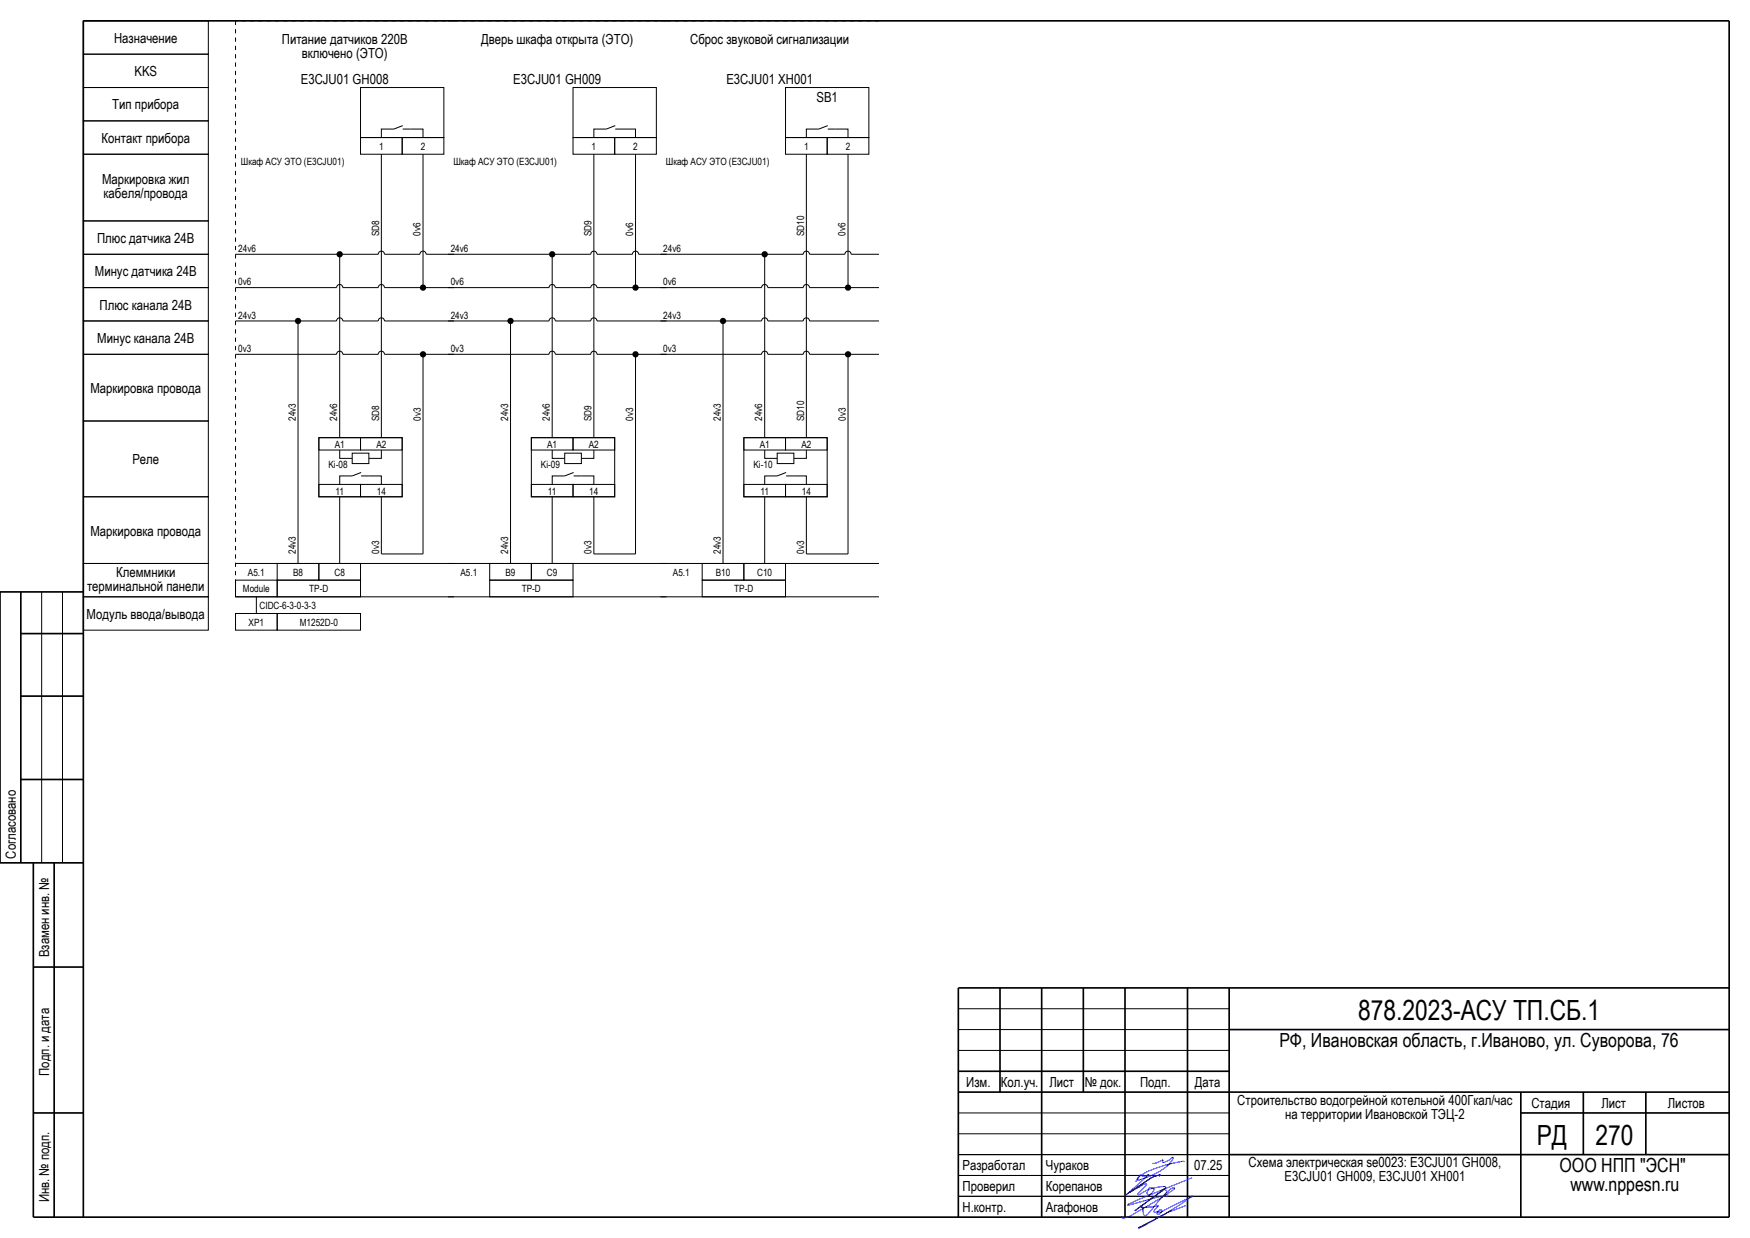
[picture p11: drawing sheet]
<svg xmlns="http://www.w3.org/2000/svg" width="420mm" height="297mm" viewBox="0 0 420 297" stroke-linecap="round" stroke-linejoin="round" font-family="sans-serif">
<g fill="#000" stroke="#000" stroke-width=".24">
<path d="M91.5 37v16zM101.5 37v16zM142.5 37v16zM152.5 37v16zM193.5 37v16zM203.5 37v16zM91.5 53v52zM101.5 53v15.6zM142.5 53v52zM152.5 53v15.6zM193.5 53v52zM203.5 53v15.6z"/>
<path d="M56.5 69h24.3zM56.5 77h24.3zM56.5 61h34.3zM71.5 77.4v57.8zM81.5 61.4v43.6zM82.3 69h8.5zM82.3 77h8.5zM92.3 61h8.5zM92.3 77h16.7zM92.3 69h16.7zM102.3 61h6.7zM107.5 69h24.3z"/>
<path d="M107.5 77h24.3zM107.5 61h34.3zM122.5 77.4v57.8zM132.5 61.4v43.6zM133.3 69h8.5zM133.3 77h8.5zM143.3 61h8.5zM143.3 77h16.7zM143.3 69h16.7zM153.3 61h6.7zM158.5 69h24.3zM158.5 77h24.3z"/>
<path d="M158.5 61h34.3zM173.5 77.4v57.8zM183.5 61.4v43.6zM184.3 69h8.5zM184.3 77h8.5zM194.3 61h8.5zM194.3 77h16.7zM194.3 69h16.7zM204.3 61h6.7zM56.5 85h24.3zM82.3 85h8.5zM92.3 85h16.7z"/>
<path d="M101.5 85.4v47.5zM107.5 85h24.3zM133.3 85h8.5zM143.3 85h16.7zM152.5 85.4v47.5zM158.5 85h24.3zM184.3 85h8.5zM194.3 85h16.7zM203.5 85.4v47.5zM81.5 119.2v16zM91.5 119.2v13.7zM132.5 119.2v16z"/>
<path d="M142.5 119.2v13.7zM183.5 119.2v16zM193.5 119.2v13.7zM56.5 135.2h52.5zM91.5 132.9h10zM107.5 135.2h52.5zM142.5 132.9h10zM158.5 135.2h52.5zM193.5 132.9h10zM56.5 143.2h52.5zM61.5 143.2v4zM107.5 143.2h52.5z"/>
<path d="M158.5 143.2h52.5zM10 142v65zM15 142v65zM230 252h65zM230 247h65zM230 242h65zM230 277h65zM230 272h65zM230 267h65zM230 287h65zM230 282h65z"/>
</g>
<g fill="#000" stroke="#000" stroke-width=".4">
<path d="M20 5h395zM5 152h15zM5 167h15zM5 187h15zM5 142v65zM8 207v85zM13 207v85zM8 232h12zM230 237h185zM230 257h65zM295 247h120zM8 267h12z"/>
<path d="M230 262h185zM240 237v25zM260 237v25zM295 277h120zM365 267h50zM380 262v15zM395 262v15zM8 292h407zM20 5v287zM230 237v55zM250 237v55zM270 237v55z"/>
<path d="M285 237v55zM295 237v55zM365 262v30zM415 5v287z"/>
</g>
<path d="M20 142h-20v65h20" fill="none" stroke="#000" stroke-width=".4"/>
<path d="M284.2 278.7l-.1-.1a26.7 26.7 0 0 0-10.8 3.7l-.4 .8a14 14 0 0 0 8.5-4.9l.1-.6-2.1 1.3a.32 .32 0 0 1-.4-.2 .32 .32 0 0 1 .1-.4l-1.5 .7-1 .1M284.6 289.2a74 74 0 0 0-11.4 5.4l1.9-.9 4.7-2.6 6.4-4.1-.1 .1-7.4 3.7h-.4a.34 .34 0 0 1-.1-.4 .34 .34 0 0 1 .5-.1 .34 .34 0 0 1 .1 .4 .74 .74 0 0 1-1.1 .5l.4-.6h-.2a.72 .72 0 0 1-1 .1l1-1.5a9.8 9.8 0 0 1-4.2 .3v-.2a.9 .9 0 0 1 .6 1.2l.1 .4a.57 .57 0 0 0 .2 .7 .57 .57 0 0 0 .8-.2l1.1-1.3a20.9 20.9 0 0 1 4.9-5.1h.4l.1 .1-3.4 2.4-5.3 3.1a6.1 6.1 0 0 1-3.9 1.6v-.4M286.1 282.5l-13.4 5.5-2.1 1.1 9.4-2.5a.25 .25 0 0 1 .3 .2 .25 .25 0 0 1-.3 .3l-.3-.5 .3-.5a.48 .48 0 0 0-.1-.6 .48 .48 0 0 0-.6-.1l-7 5.1 7.5-5.6-.2-.2-.3-.1-3.4 .6-.1-.1a.65 .65 0 0 1 1 0 .65 .65 0 0 1-.2 1l-.8 .6a.48 .48 0 0 1-.5-.3 .48 .48 0 0 1 .1-.6l.2-.5-2.2 1.3-.3-.1 2.1-2.3a.56 .56 0 0 0-.9 .1l-3.2 1.8 5.3-3.6 2-.6-2 .6-6.4 4.4 5.7-5.1a1.72 1.72 0 0 1-2 .1l-1.1 1.6" fill="none" stroke="#00f" stroke-width=".24"/>
<path d="M56.5 5v138.2zM56.5 5h52.5zM107.5 5h52.5zM158.5 5h52.5z" fill="#000" stroke="#000" stroke-width=".24" stroke-dasharray="1 1" stroke-linecap="butt"/>
<g fill="none" stroke="#000" stroke-width=".24">
<path d="M20 13h30v8h-30zM20 5h30v8h-30zM20 37h30v16h-30zM20 29h30v8h-30zM20 21h30v8h-30zM86.5 33h10v4h-10zM86.5 21h20v12h-20zM96.5 33h10v4h-10zM96.7 30.1l-2.2 .9h-3v2M96.7 31h4.8v2M137.5 33h10v4h-10zM137.5 21h20v12h-20z"/>
<path d="M147.5 33h10v4h-10zM147.7 30.1l-2.2 .9h-3v2M147.7 31h4.8v2M188.5 33h10v4h-10zM188.5 21h20v12h-20zM198.5 33h10v4h-10zM198.7 30.1l-2.2 .9h-3v2M198.7 31h4.8v2M20 53h30v8h-30zM20 61h30v8h-30zM20 69h30v8h-30zM20 77h30v8h-30z"/>
<path d="M80.8 69a.75 .75 0 0 1 .7-.7 .75 .75 0 0 1 .8 .7M80.8 77a.75 .75 0 0 1 .7-.7 .75 .75 0 0 1 .8 .7M90.8 61a.75 .75 0 0 1 .7-.7 .75 .75 0 0 1 .8 .7M90.8 77a.75 .75 0 0 1 .7-.7 .75 .75 0 0 1 .8 .7M90.8 69a.75 .75 0 0 1 .7-.7 .75 .75 0 0 1 .8 .7M100.8 61a.75 .75 0 0 1 .7-.7 .75 .75 0 0 1 .8 .7M131.8 69a.75 .75 0 0 1 .7-.7 .75 .75 0 0 1 .8 .7M131.8 77a.75 .75 0 0 1 .7-.7 .75 .75 0 0 1 .8 .7M141.8 61a.75 .75 0 0 1 .7-.7 .75 .75 0 0 1 .8 .7M141.8 77a.75 .75 0 0 1 .7-.7 .75 .75 0 0 1 .8 .7M141.8 69a.75 .75 0 0 1 .7-.7 .75 .75 0 0 1 .8 .7M151.8 61a.75 .75 0 0 1 .7-.7 .75 .75 0 0 1 .8 .7"/>
<path d="M182.8 69a.75 .75 0 0 1 .7-.7 .75 .75 0 0 1 .8 .7M182.8 77a.75 .75 0 0 1 .7-.7 .75 .75 0 0 1 .8 .7M192.8 61a.75 .75 0 0 1 .7-.7 .75 .75 0 0 1 .8 .7M192.8 77a.75 .75 0 0 1 .7-.7 .75 .75 0 0 1 .8 .7M192.8 69a.75 .75 0 0 1 .7-.7 .75 .75 0 0 1 .8 .7M202.8 61a.75 .75 0 0 1 .7-.7 .75 .75 0 0 1 .8 .7M20 85h30v16h-30zM80.8 85a.75 .75 0 0 1 .7-.7 .75 .75 0 0 1 .8 .7M90.8 85a.75 .75 0 0 1 .7-.7 .75 .75 0 0 1 .8 .7M131.8 85a.75 .75 0 0 1 .7-.7 .75 .75 0 0 1 .8 .7M141.8 85a.75 .75 0 0 1 .7-.7 .75 .75 0 0 1 .8 .7M182.8 85a.75 .75 0 0 1 .7-.7 .75 .75 0 0 1 .8 .7"/>
<path d="M192.8 85a.75 .75 0 0 1 .7-.7 .75 .75 0 0 1 .8 .7M20 119.2h30v16h-30zM20 101h30v18.2h-30zM76.5 105h20v14.2h-20zM76.5 105h10v3h-10zM76.5 116.2h10v3h-10zM81.5 108v2h3M84.5 108.7h4v2.5h-4zM86.5 105h10v3h-10zM86.5 116.2h10v3h-10zM86.7 113.4l-2.2 .8h-3v2M86.7 114.2h4.8v2"/>
<path d="M91.5 108v2h-3M127.5 105h20v14.2h-20zM127.5 105h10v3h-10zM127.5 116.2h10v3h-10zM132.5 108v2h3M135.5 108.7h4v2.5h-4zM137.5 105h10v3h-10zM137.5 116.2h10v3h-10zM137.7 113.4l-2.2 .8h-3v2M137.7 114.2h4.8v2M142.5 108v2h-3M178.5 105h20v14.2h-20z"/>
<path d="M178.5 105h10v3h-10zM178.5 116.2h10v3h-10zM183.5 108v2h3M186.5 108.7h4v2.5h-4zM188.5 105h10v3h-10zM188.5 116.2h10v3h-10zM188.7 113.4l-2.2 .8h-3v2M188.7 114.2h4.8v2M193.5 108v2h-3M20 135.2h30v8h-30zM56.5 139.2h10v4h-10zM66.5 135.2h10v4h-10z"/>
<path d="M66.5 139.2h20v4h-20zM76.5 135.2h10v4h-10zM117.5 135.2h10v4h-10zM117.5 139.2h20v4h-20zM127.5 135.2h10v4h-10zM168.5 135.2h10v4h-10zM168.5 139.2h20v4h-20zM178.5 135.2h10v4h-10zM20 143.2h30v8h-30zM56.5 147.2h10v4h-10zM66.5 147.2h20v4h-20z"/>
</g>
<g fill="none" stroke="#000" stroke-width=".7" stroke-linecap="butt">
<circle cx="71.5" cy="77" r=".4"/>
<circle cx="81.5" cy="61" r=".4"/>
<circle cx="101.5" cy="69" r=".4"/>
<circle cx="122.5" cy="77" r=".4"/>
<circle cx="132.5" cy="61" r=".4"/>
<circle cx="152.5" cy="69" r=".4"/>
<circle cx="173.5" cy="77" r=".4"/>
<circle cx="183.5" cy="61" r=".4"/>
<circle cx="203.5" cy="69" r=".4"/>
<circle cx="101.5" cy="85" r=".4"/>
<circle cx="152.5" cy="85" r=".4"/>
<circle cx="203.5" cy="85" r=".4"/>
</g>
<g font-size="6.7">
<text x="325.9" y="244.6">878.2023-АСУ ТП.СБ.1</text>
<text x="368.8" y="274.7">РД</text>
<text x="382.9" y="274.6">270</text>
</g>
<g font-size="4.7">
<text x="307" y="251.1">РФ, Ивановская область, г.Иваново, ул. Суворова, 76</text>
<text x="374.3" y="281.1">ООО НПП &quot;ЭСН&quot;</text>
<text x="376.9" y="285.8">www.nppesn.ru</text>
</g>
<g font-size="3.3">
<text x="27.4" y="10.3">Назначение</text>
<text x="67.6" y="10.5">Питание датчиков 220В</text>
<text x="115.4" y="10.5">Дверь шкафа открыта (ЭТО)</text>
<text x="165.6" y="10.5">Сброс звуковой сигнализации</text>
<text x="72.4" y="13.8">включено (ЭТО)</text>
<text x="32.3" y="18.3">KKS</text>
<text x="72.2" y="20.2">E3CJU01 GH008</text>
<text x="123.2" y="20.2">E3CJU01 GH009</text>
<text x="174.3" y="20.2">E3CJU01 XH001</text>
<text x="27" y="26.2">Тип прибора</text>
<text x="195.9" y="24.4">SB1</text>
<text x="24.4" y="34.2">Контакт прибора</text>
<text x="24.5" y="44.2">Маркировка жил</text>
<text x="24.9" y="47.6">кабеля/провода</text>
<text x="23.3" y="58.3">Плюс датчика 24В</text>
<text x="22.8" y="66.3">Минус датчика 24В</text>
<text x="23.9" y="74.3">Плюс канала 24В</text>
<text x="23.4" y="82.3">Минус канала 24В</text>
<text x="21.7" y="94.3">Маркировка провода</text>
<text x="31.8" y="111.3">Реле</text>
<text x="21.7" y="128.5">Маркировка провода</text>
<text x="20.9" y="141.8">терминальной панели</text>
<text x="27.9" y="138.4">Клеммники</text>
<text x="20.8" y="148.4">Модуль ввода/вывода</text>
<text x="3.8" y="206" transform="rotate(-90 3.8 206)">Согласовано</text>
<text x="11.8" y="229.7" transform="rotate(-90 11.8 229.7)">Взамен инв. №</text>
<text x="11.8" y="258.1" transform="rotate(-90 11.8 258.1)">Подп. и дата</text>
<text x="231.9" y="260.8">Изм.</text>
<text x="240.2" y="260.8">Кол.уч.</text>
<text x="251.8" y="260.8">Лист</text>
<text x="260.4" y="260.8">№ док.</text>
<text x="273.6" y="260.8">Подп.</text>
<text x="286.8" y="260.8">Дата</text>
<text x="296.9" y="265.1">Строительство водогрейной котельной 400Гкал/час</text>
<text x="308.4" y="268.4">на территории Ивановской ТЭЦ-2</text>
<text x="367.5" y="265.8">Стадия</text>
<text x="384.3" y="265.8">Лист</text>
<text x="400.3" y="265.8">Листов</text>
<text x="231" y="280.7">Разработал</text>
<text x="251" y="280.8">Чураков</text>
<text x="286.6" y="280.8">07.25</text>
<text x="299.7" y="280.1">Схема электрическая se0023: E3CJU01 GH008,</text>
<text x="231" y="285.8">Проверил</text>
<text x="251" y="285.8">Корепанов</text>
<text x="308.3" y="283.4">E3CJU01 GH009, E3CJU01 XH001</text>
<text x="11.8" y="288.5" transform="rotate(-90 11.8 288.5)">Инв. № подп.</text>
<text x="231" y="290.8">Н.контр.</text>
<text x="251" y="290.8">Агафонов</text>
</g>
<g font-size="2.4">
<text x="91" y="35.9">1</text>
<text x="101" y="35.9">2</text>
<text x="142" y="35.9">1</text>
<text x="152" y="35.9">2</text>
<text x="193" y="35.9">1</text>
<text x="203" y="35.9">2</text>
<text x="57.8" y="39.6">Шкаф АСУ ЭТО (E3CJU01)</text>
<text x="108.8" y="39.6">Шкаф АСУ ЭТО (E3CJU01)</text>
<text x="159.8" y="39.6">Шкаф АСУ ЭТО (E3CJU01)</text>
<text x="91" y="56.6" transform="rotate(-90 91 56.6)">SD8</text>
<text x="101" y="56.6" transform="rotate(-90 101 56.6)">0v6</text>
<text x="142" y="56.6" transform="rotate(-90 142 56.6)">SD9</text>
<text x="152" y="56.6" transform="rotate(-90 152 56.6)">0v6</text>
<text x="193" y="56.6" transform="rotate(-90 193 56.6)">SD10</text>
<text x="203" y="56.6" transform="rotate(-90 203 56.6)">0v6</text>
<text x="57.2" y="60.4">24v6</text>
<text x="108.2" y="60.4">24v6</text>
<text x="159.2" y="60.4">24v6</text>
<text x="57.2" y="68.4">0v6</text>
<text x="108.2" y="68.4">0v6</text>
<text x="159.2" y="68.4">0v6</text>
<text x="57.2" y="76.5">24v3</text>
<text x="108.2" y="76.5">24v3</text>
<text x="159.2" y="76.5">24v3</text>
<text x="57.2" y="84.5">0v3</text>
<text x="108.2" y="84.5">0v3</text>
<text x="159.2" y="84.5">0v3</text>
<text x="71" y="101" transform="rotate(-90 71 101)">24v3</text>
<text x="81" y="101" transform="rotate(-90 81 101)">24v6</text>
<text x="91" y="101" transform="rotate(-90 91 101)">SD8</text>
<text x="101" y="101" transform="rotate(-90 101 101)">0v3</text>
<text x="122" y="101" transform="rotate(-90 122 101)">24v3</text>
<text x="132" y="101" transform="rotate(-90 132 101)">24v6</text>
<text x="142" y="101" transform="rotate(-90 142 101)">SD9</text>
<text x="152" y="101" transform="rotate(-90 152 101)">0v3</text>
<text x="173" y="101" transform="rotate(-90 173 101)">24v3</text>
<text x="183" y="101" transform="rotate(-90 183 101)">24v6</text>
<text x="193" y="101" transform="rotate(-90 193 101)">SD10</text>
<text x="203" y="101" transform="rotate(-90 203 101)">0v3</text>
<text x="80.3" y="107.4">A1</text>
<text x="90.3" y="107.4">A2</text>
<text x="131.3" y="107.4">A1</text>
<text x="141.3" y="107.4">A2</text>
<text x="182.3" y="107.4">A1</text>
<text x="192.3" y="107.4">A2</text>
<text x="78.8" y="112.4">Ki-08</text>
<text x="129.8" y="112.4">Ki-09</text>
<text x="180.8" y="112.4">Ki-10</text>
<text x="80.5" y="118.6">11</text>
<text x="90.4" y="118.6">14</text>
<text x="131.5" y="118.6">11</text>
<text x="141.4" y="118.6">14</text>
<text x="182.5" y="118.6">11</text>
<text x="192.4" y="118.6">14</text>
<text x="71" y="132.9" transform="rotate(-90 71 132.9)">24v3</text>
<text x="91" y="132.9" transform="rotate(-90 91 132.9)">0v3</text>
<text x="122" y="132.9" transform="rotate(-90 122 132.9)">24v3</text>
<text x="142" y="132.9" transform="rotate(-90 142 132.9)">0v3</text>
<text x="173" y="132.9" transform="rotate(-90 173 132.9)">24v3</text>
<text x="193" y="132.9" transform="rotate(-90 193 132.9)">0v3</text>
<text x="58.3" y="142.1">Module</text>
<text x="59.5" y="138.1">A5.1</text>
<text x="70.3" y="138.1">B8</text>
<text x="74.2" y="142.1">TP-D</text>
<text x="80.3" y="138.1">C8</text>
<text x="110.5" y="138.1">A5.1</text>
<text x="121.3" y="138.1">B9</text>
<text x="125.2" y="142.1">TP-D</text>
<text x="131.3" y="138.1">C9</text>
<text x="161.5" y="138.1">A5.1</text>
<text x="171.8" y="138.1">B10</text>
<text x="176.2" y="142.1">TP-D</text>
<text x="181.7" y="138.1">C10</text>
<text x="62.3" y="146.1">CIDC-6-3-0-3-3</text>
<text x="59.7" y="150.1">XP1</text>
<text x="71.9" y="150.1">M1252D-0</text>
</g>
</svg>
